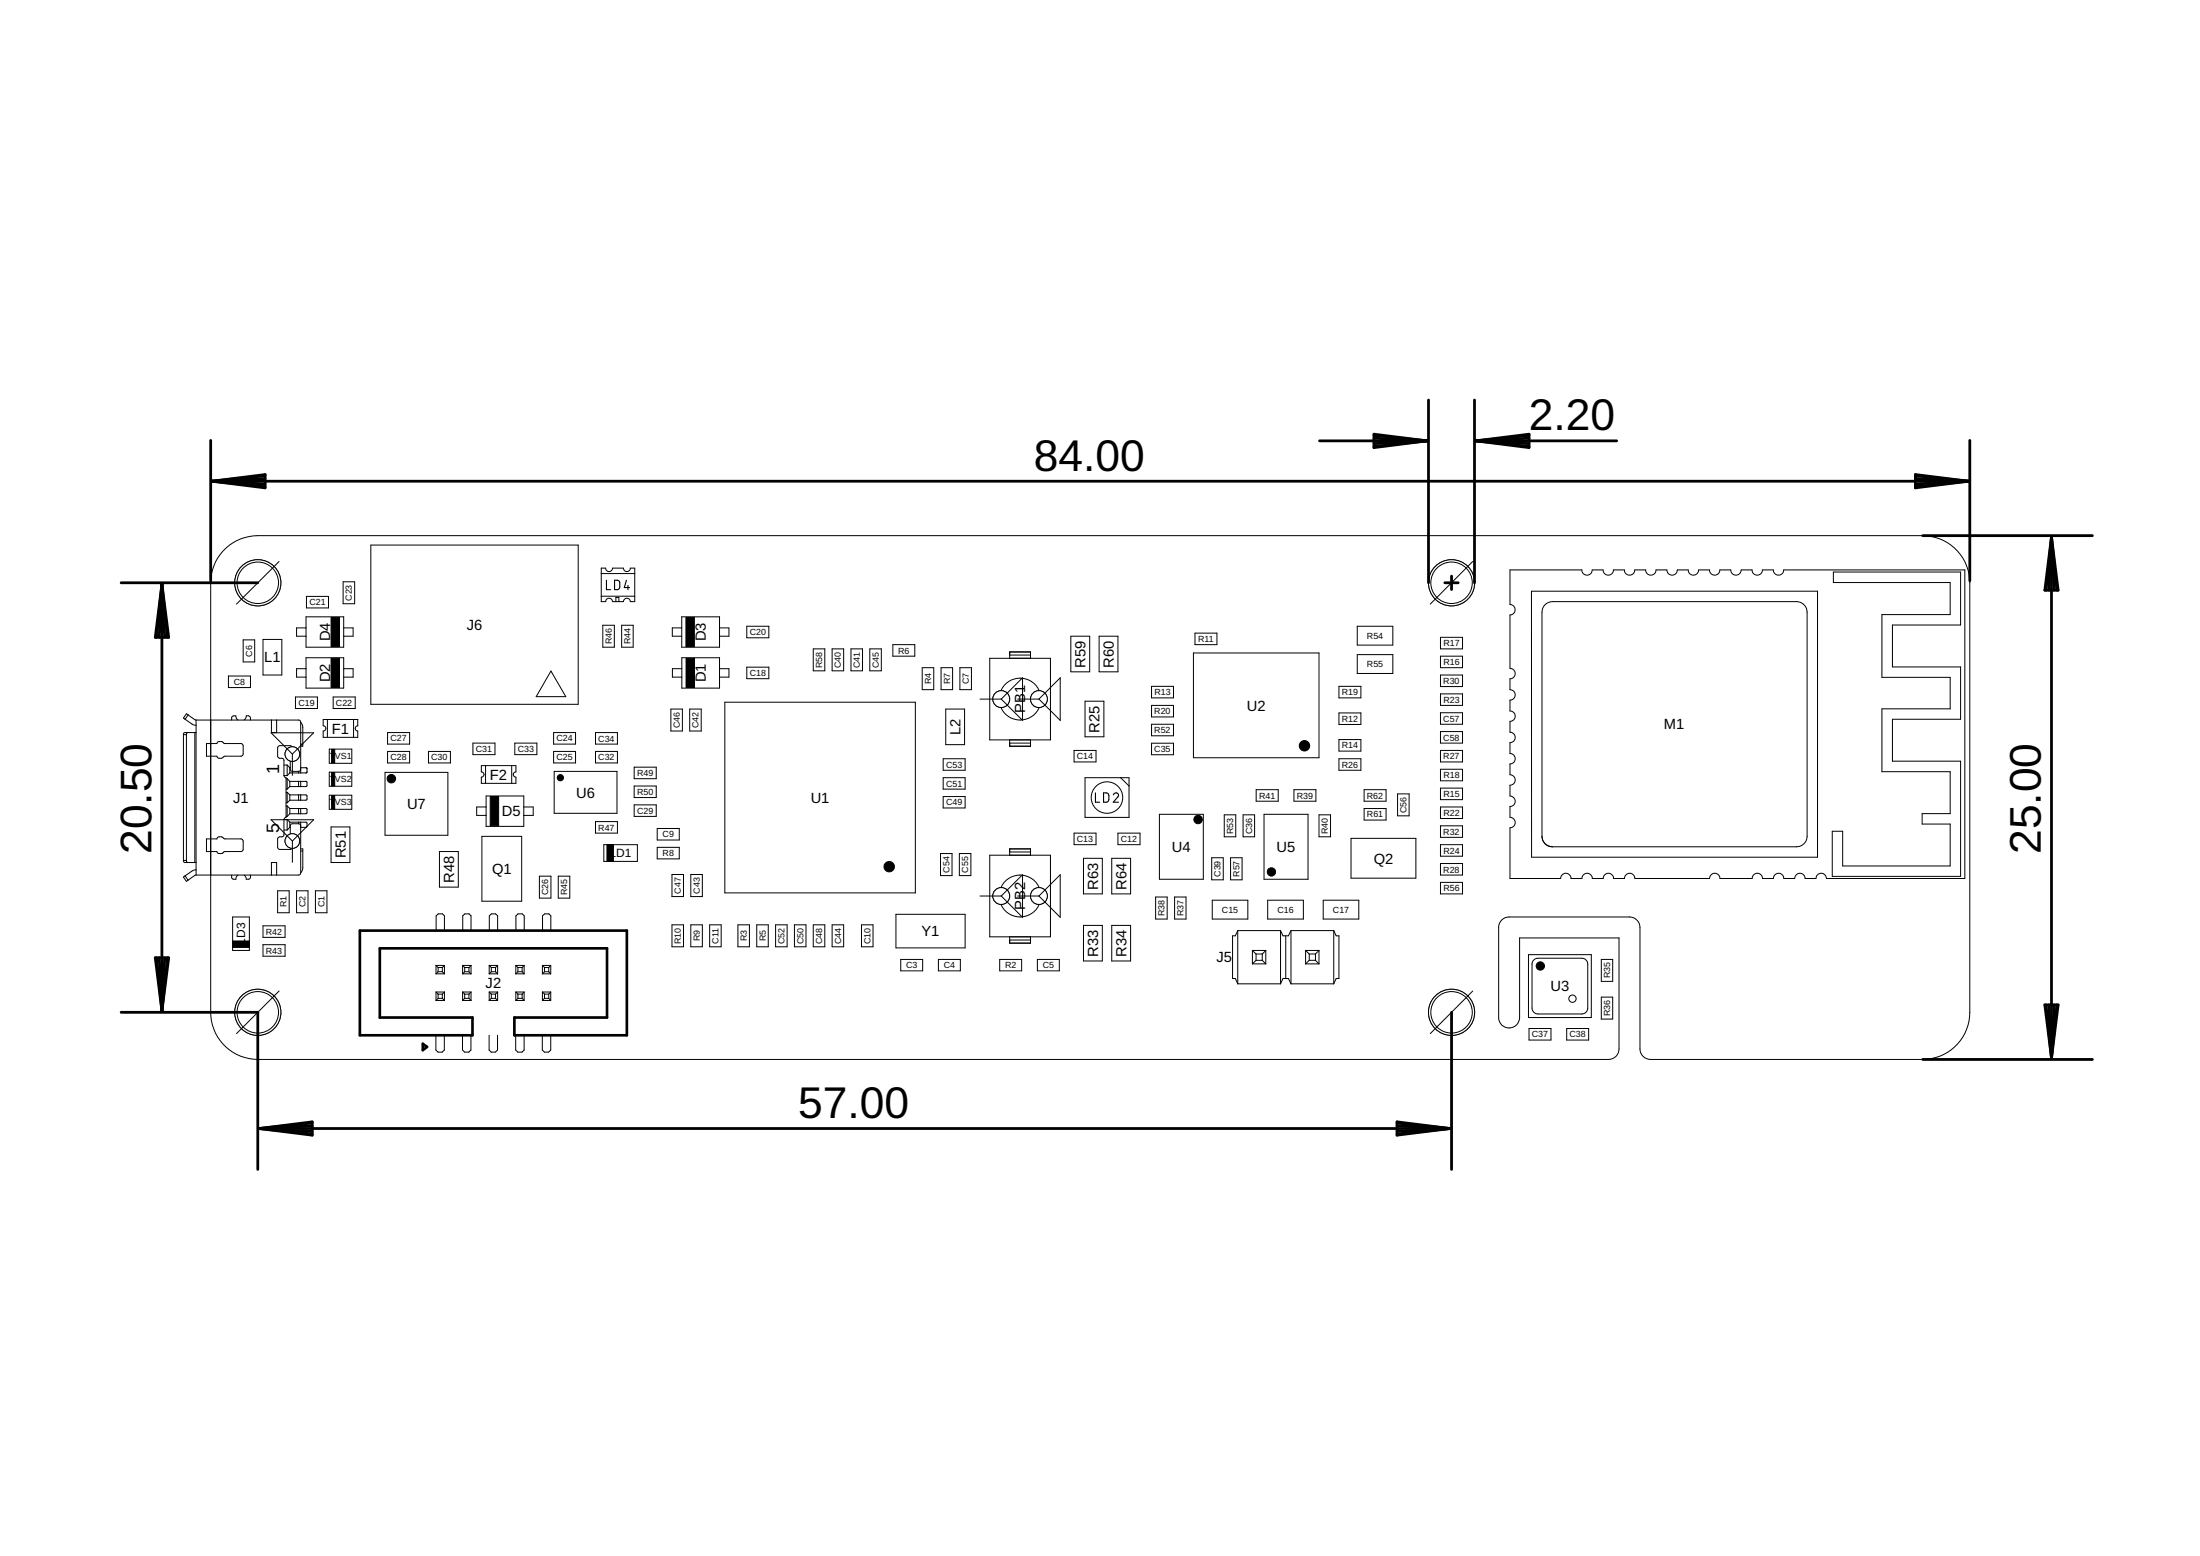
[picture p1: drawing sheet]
<svg xmlns="http://www.w3.org/2000/svg" width="420mm" height="297mm" viewBox="0 0 420 297" stroke-linecap="round" stroke-linejoin="round" font-family="sans-serif">
<g fill="none" stroke="#000" stroke-width=".19">
<path d="M58.4 119.9h-1.8v1.6h1.8M58.4 117.8h7.2v5.7h-7.2zM58.5 113.9h4.2v2.2h-4.2zM65.5 111.1h2.2v4.2h-2.2zM65.6 119.9h1.8v1.6h-1.8M70.8 104.1h39.6v30.4h-39.6zM114.8 108.5h.9a.66 .66 0 0 0 .6 .6 .66 .66 0 0 0 .7-.6h2.1a.66 .66 0 0 0 .6 .6 .66 .66 0 0 0 .7-.6h.8v6.4h-.8a.66 .66 0 0 0-.7-.7 .66 .66 0 0 0-.6 .7h-2.1a.66 .66 0 0 0-.7-.7 .66 .66 0 0 0-.6 .7h-.9zM114.8 109.5h6.4M114.8 113.8h6.4M115.1 119.4h2.2v4.1h-2.2zM117.6 114.9v-.8h.6v.8M118.7 119.4h2.2v4.1h-2.2z"/>
<path d="M130.2 117.8h7.2v5.7h-7.2zM130.2 119.9h-1.8v1.6h1.8M137.4 119.9h1.8v1.6h-1.8M142.6 119.5h4.2v2.3h-4.2zM259.2 119.5h6.8v3.6h-6.8zM288.4 108.8h13.7a.99 .99 0 0 0 1 1 .99 .99 0 0 0 1-1h2.1a.99 .99 0 0 0 .9 1 .99 .99 0 0 0 1-1h2.1a.99 .99 0 0 0 1 1 .99 .99 0 0 0 1-1h2.1a.99 .99 0 0 0 1 1 .99 .99 0 0 0 1-1h2a.99 .99 0 0 0 1 1 .99 .99 0 0 0 1-1h2.1a.99 .99 0 0 0 1 1 .99 .99 0 0 0 1-1h2.1a.99 .99 0 0 0 1 1 .99 .99 0 0 0 1-1h2a.99 .99 0 0 0 1 1 .99 .99 0 0 0 1-1h2.1a.99 .99 0 0 0 1 1 .99 .99 0 0 0 1-1h2.1a.99 .99 0 0 0 1 1 .99 .99 0 0 0 1-1h34.5v58.9h-26.4a.99 .99 0 0 0-1-1 .99 .99 0 0 0-1 1h-2.1a.99 .99 0 0 0-1-1 .99 .99 0 0 0-.9 1h-2.1a.99 .99 0 0 0-1-1 .99 .99 0 0 0-1 1h-2.1a.99 .99 0 0 0-1-1 .99 .99 0 0 0-1 1h-6.1a.99 .99 0 0 0-1-1 .99 .99 0 0 0-1 1h-14.3a.99 .99 0 0 0-1-1 .99 .99 0 0 0-1 1h-2a.99 .99 0 0 0-1-1 .99 .99 0 0 0-1 1h-2.1a.99 .99 0 0 0-1-1 .99 .99 0 0 0-1 1h-2.1a.99 .99 0 0 0-1-1 .99 .99 0 0 0-1 1h-9.6v-9.7a1.01 1.01 0 0 0 1-1 1.01 1.01 0 0 0-1-1v-2a1.01 1.01 0 0 0 1-1 1.01 1.01 0 0 0-1-1v-2.1a1.01 1.01 0 0 0 1-1 1.01 1.01 0 0 0-1-1v-2.1a.99 .99 0 0 0 1-1 .99 .99 0 0 0-1-1v-2a.99 .99 0 0 0 1-1 .99 .99 0 0 0-1-1v-2.1a.99 .99 0 0 0 1-1 .99 .99 0 0 0-1-1v-2.1a.99 .99 0 0 0 1-.9 .99 .99 0 0 0-1-1v-2.1a.99 .99 0 0 0 1-1 .99 .99 0 0 0-1-1v-10.2a.99 .99 0 0 0 1-1 .99 .99 0 0 0-1-1zM292.5 112.9h54.6v50.7h-54.6zM295.1 115.4l.6-.4 .8-.1h46.6a2.02 2.02 0 0 1 2 2v42.8a2.02 2.02 0 0 1-2 1.9h-46.6a1.99 1.99 0 0 1-2-1.9v-42.8a2.06 2.06 0 0 1 .6-1.5zM350.1 109.2h24.3v10.1h-13v8h13v10h-13v8h13v22h-24.5v-8.6h2v6.6h20.5v-8h-5.3v-2h5.3v-8h-13v-12h13v-6h-13v-12h13v-6.1h-22.3zM35.3 137.3l1.6 1 .5 .2M35.9 139.8l-.3 .3v24.3l.3 .3M35.9 136.5l1.5 1"/>
<path d="M35.9 136.5l-.3-.3-.6 .9 .3 .2M35.9 136.5l-.6 .8M37.2 139.8v24.9M37.4 137.5h19.8l.2 .4v9.7M37.4 139.8h-2.1l-.3 .3v24.3l.3 .3h2.1M37.4 137.5v29.5M43.6 129.1h4.2v2.2h-4.2zM44.2 137.5l.1-.6 .3-.2h.4l.1 .4 .3 .4M46.4 122.2h2.2v4.2h-2.2zM46.6 137.5l.3-.4 .1-.4 .7 .1 .1 .7M50.2 122.1h3.6v6.8h-3.6zM51.8 137.5v2.3h1v-2.3"/>
<path d="M56.4 133.1h4.2v2.2h-4.2zM57.4 137.9l.3 .4 .1 .6v3.6h-.4M58.4 127.7h-1.8v1.6h1.8M58.4 125.6h7.2v5.8h-7.2zM61.7 137.4h6.6v1.2a.5 .5 0 0 0-.5 .5 .5 .5 0 0 0 .5 .5v1.2h-6.6v-1.2a.5 .5 0 0 0 .5-.5 .5 .5 0 0 0-.5-.5zM62.5 137.4v3.4M63.6 133.1h4.2v2.2h-4.2zM65.6 127.7h1.8v1.6h-1.8M67.5 137.4v3.4M74 139.8h4.2v2.2h-4.2zM105.2 128.1l2.9 4.9h-5.7zM105.7 139.8h4.2v2.2h-4.2z"/>
<path d="M113.7 139.8h4.2v2.2h-4.2zM128.1 135.4h2.2v4.2h-2.2zM130.2 125.6h7.2v5.8h-7.2zM130.2 127.7h-1.8v1.6h1.8M131.7 135.4h2.2v4.2h-2.2zM137.4 127.7h1.8v1.6h-1.8M138.4 134h36.4v36.5h-36.4zM142.6 127.4h4.2v2.2h-4.2zM155.3 123.9h2.2v4.2h-2.2zM158.9 123.9h2.2v4.2h-2.2zM162.5 123.9h2.2v4.2h-2.2zM166.1 123.9h2.2v4.2h-2.2z"/>
<path d="M170.5 123.1h4.2v2.2h-4.2zM176.1 127.5h2.2v4.2h-2.2zM179.7 127.5h2.2v4.2h-2.2zM180.6 135.4h3.6v6.8h-3.6zM183.3 127.5h2.2v4.2h-2.2zM189 125.7h11.6v15.5h-11.6zM192.8 125.7v-1.2h4v1.2M192.8 125.1h4M204.5 121.5h3.6v6.7h-3.6zM207.2 133.9h3.6v6.8h-3.6zM209.9 121.5h3.6v6.7h-3.6zM219.9 131h4.2v2.2h-4.2z"/>
<path d="M219.9 134.7h4.2v2.2h-4.2zM219.9 138.3h4.2v2.2h-4.2zM227.9 124.7h24v20h-24zM228.2 120.9h4.2v2.2h-4.2zM255.7 131h4.2v2.2h-4.2zM255.7 136.1h4.2v2.2h-4.2zM259.2 125h6.8v3.6h-6.8zM275.1 128.9h4.2v2.2h-4.2zM275.1 121.7h4.2v2.2h-4.2zM275.1 139.7h4.2v2.2h-4.2zM275.1 125.3h4.2v2.2h-4.2zM275.1 132.5h4.2v2.2h-4.2z"/>
<path d="M275.1 136.1h4.2v2.2h-4.2zM35 140.3h.6M39.4 141.9h2l.1-.1a.92 .92 0 0 1 1.3 .1h3.2l.3 .2 .1 .2v1.7l-.2 .3-3.4 .1a.83 .83 0 0 1-1.4 0h-2zM54.2 156.4v3.1l-.2 .2-.7 .1-.3 .3v1.7l.3 .3 2.1 .1 .3-.2 .1-.2v-1.7l-.1-.2-.3-.2 .1-2.2 .3-.3h1.2M54.2 148.1l.2 .2 .2 .2v7.5l-.2 .2-.2 .2M54.2 146h.6M54.2 148.1h.6M54.2 156.4h.6M54.2 158.5h.6M54.6 148.7h.2M54.6 150.6h.2M54.6 151.3h.2"/>
<path d="M54.6 153.2h.2M54.6 153.9h.2M54.6 155.9h.2M54.8 146v2.1M54.8 148.7v1.9M54.8 151.3v1.9M54.8 153.9v2M54.8 156.4v2.1M54.8 156.4l.6 .6M54.8 153.9l.6 .4M54.8 151.3l.6 .4M54.8 148.7l.6 .5"/>
<path d="M54.8 146l.6 .6M55.4 157h3l.2 .1-.1 .8h-1.1M55.4 154.3h3l.2 .3v.7h-.2h-3M55.4 151.7h3l.2 .3v.7l-.2 .1h-3M55.4 149.2h3l.2 .2v.7l-.2 .1h-3M55.4 157.9h.1M55.4 157.9l-.6 .6M55.4 146.6v1M55.4 149.2v1M55.4 151.7v1.1M55.4 154.3v1M55.4 157v.9"/>
<path d="M55.4 155.3l-.6 .6M55.4 152.8l-.6 .4M55.4 150.2l-.6 .4M55.4 147.6l-.6 .5M55.4 146.6h.1M57 157.2l.3 .2 .1 .2M57 147.3h-1.2l-.3-.3-.1-2.2 .3-.2 .1-.2v-1.7l-.1-.2-.3-.2-2.1 .1-.3 .3v1.7l.3 .3 .7 .1 .2 .2v3.1M57 147.3v.3M57 149.2v1M57 151.7v1.1M57 154.3v1M57 157v.2"/>
<path d="M57.4 146.9l-.1 .2-.3 .2M57.4 146.6h1.1l.1 .8-.2 .2h-3M57.4 149.2v1M57.4 151.7v1.1M57.4 154.3v1M57.4 157v9.6M57.4 142h.4M62.9 143h4.3v2.7h-4.3zM62.9 147.4h4.3v2.7h-4.3zM62.9 151.8h4.3v2.7h-4.3zM63.2 157.9h3.6v6.8h-3.6zM73.5 147.4h12v12h-12z"/>
<path d="M74 143.4h4.2v2.2h-4.2zM81.8 143.4h4.2v2.2h-4.2zM90.3 141.9h4.2v2.2h-4.2zM91.9 146.2h6.6v1.2a.5 .5 0 0 0-.5 .5 .5 .5 0 0 0 .5 .5v1.1h-6.6v-1.1a.5 .5 0 0 0 .5-.5 .5 .5 0 0 0-.5-.5zM92 159.7h7.6v12.3h-7.6zM92.7 146.2v3.3M92.8 152h7.2v5.8h-7.2zM92.8 154.1h-1.8v1.6h1.8M97.7 146.2v3.3M98.3 141.9h4.2v2.2h-4.2zM100 154.1h1.8v1.6h-1.8M105.7 143.4h4.2v2.2h-4.2z"/>
<path d="M105.8 147.3h12v8h-12zM113.7 156.8h4.2v2.2h-4.2zM113.7 143.4h4.2v2.2h-4.2zM121.1 146.5h4.2v2.2h-4.2zM121.1 153.6h4.2v2.3h-4.2zM121.1 150.1h4.2v2.2h-4.2zM125.5 158.2h4.2v2.2h-4.2zM180.1 144.8h4.2v2.2h-4.2zM180.1 148.5h4.2v2.1h-4.2zM180.1 152.1h4.2v2.1h-4.2zM192.8 141.2v1.3h4v-1.3M192.8 141.9h4"/>
<path d="M205.1 159h4.2v2.2h-4.2zM205.1 143.3h4.2v2.2h-4.2zM207.2 148.5h8.4v7.5h-8.4zM213.5 159h4.2v2.2h-4.2zM214 148.5l1.6 1.6M219.9 141.9h4.2v2.2h-4.2zM221.4 155.4h8.4v12.5h-8.4zM233.8 155.6h2.2v4.1h-2.2zM237.4 155.6h2.2v4.1h-2.2zM239.9 150.7h4.2v2.3h-4.2zM241.4 155.4h8.4v12.5h-8.4zM247.1 150.7h4.2v2.3h-4.2z"/>
<path d="M251.9 155.6h2.2v4.1h-2.2zM255.7 144.8h4.2v2.2h-4.2zM255.7 141.2h4.2v2.2h-4.2zM260.5 154.3h4.2v2.2h-4.2zM260.5 150.7h4.2v2.3h-4.2zM266.9 151.6h2.2v4.1h-2.2zM275.1 143.3h4.2v2.2h-4.2zM275.1 154.1h4.2v2.2h-4.2zM275.1 146.9h4.2v2.2h-4.2zM275.1 150.5h4.2v2.2h-4.2zM275.1 157.6h4.2v2.3h-4.2zM35 164.3h.6"/>
<path d="M35.3 167.2l-.3 .2 .6 .9 .3-.3M35.3 167.2l.6 .8M37.4 167l-1.5 1M37.4 166.1l-.5 .1-1.6 1M39.4 160.1h2l.1-.1a.89 .89 0 0 1 1.3 .1h3.2l.3 .2 .1 .2v1.7l-.2 .3-3.4 .1a.85 .85 0 0 1-1.4 0h-2zM44.2 167v.5M44.4 175h3.2v6.4h-3.2zM44.4 179.7h3.2M44.5 179.7h3.1v1.1h-3.1zM44.6 179.8h2.9v.9h-2.9zM45.4 167l-.3 .4-.1 .5-.6-.1-.2-.4M46.6 167l.3 .4 .1 .5 .7-.2 .1-.7"/>
<path d="M50.2 176.7h4.2v2.2h-4.2zM51.8 167v-2.3h1v2.3M53 170.1h2.2v4.1h-2.2zM56.6 170.1h2.2v4.1h-2.2zM57.4 166.6l-.1 .3-.3 .1h-19.6M57.4 162.1h.4v3.8l-.4 .7M57.4 162.5h.4M60.2 170.1h2.2v4.1h-2.2zM83.3 177.7v-2.9l.4-.3h.8l.4 .3v2.9M83.9 162.6h3.6v6.8h-3.6zM88.4 177.7v-2.9l.4-.3h.8l.4 .3v2.9M93.5 177.7v-2.9l.4-.3h.8l.3 .3v2.9"/>
<path d="M98.5 177.7v-2.9l.4-.3h.8l.4 .3v2.9M103 167.3h2.2v4.1h-2.2zM103.6 177.7v-2.9l.4-.3h.8l.4 .3v2.9M106.6 167.3h2.2v4.1h-2.2zM115.3 161.2h6.4v3.2h-6.4zM116 164.4v-3.1h1.1v3.1M116.1 164.3v-2.9h.9v2.9M117.1 161.3h-1.1v3.1h1.1M117.1 161.3v3.1h-1.1M125.5 161.8h4.2v2.2h-4.2zM128.3 176.6h2.2v4.1h-2.2zM128.3 166.9h2.2v4.3h-2.2z"/>
<path d="M131.9 176.6h2.2v4.1h-2.2zM131.9 166.9h2.2v4.3h-2.2zM135.5 176.6h2.2v4.1h-2.2zM140.9 176.6h2.2v4.1h-2.2zM144.5 176.6h2.2v4.1h-2.2zM148.1 176.6h2.2v4.1h-2.2zM151.7 176.6h2.2v4.1h-2.2zM155.3 176.6h2.2v4.1h-2.2zM158.9 176.6h2.2v4.1h-2.2zM164.5 176.6h2.2v4.1h-2.2zM171.1 174.5h13.2v6.5h-13.2zM179.6 162.9h2.2v4.3h-2.2z"/>
<path d="M183.2 162.9h2.2v4.3h-2.2zM189 163.3h11.6v15.5h-11.6zM192.8 163.3v-1.2h4v1.2M192.8 178.8v1.2h4v-1.2M192.8 162.6h4M192.8 179.5h4M206.9 163.9h3.6v6.7h-3.6zM206.9 176.7h3.6v6.8h-3.6zM212.3 176.7h3.6v6.8h-3.6zM212.3 163.9h3.6v6.7h-3.6zM220.7 171.2h2.2v4.3h-2.2zM224.3 171.2h2.2v4.3h-2.2z"/>
<path d="M231.4 163.7h2.2v4.3h-2.2zM231.5 171.9h6.8v3.6h-6.8zM235 163.7h2.2v4.3h-2.2zM236.4 177.7l-.5 .9h-.5v8.2h.5l.5 1M236.4 177.7h8.2M236.4 177.7v10.1M242.1 171.9h6.8v3.6h-6.8zM244.6 177.7l.4 .9h1.1l.4-.9M244.6 177.7v10.1M245.6 178.6v8.2M246.5 177.7h8.2M246.5 177.7v10.1"/>
<path d="M252.7 171.9h6.8v3.6h-6.8zM254.7 177.7l.5 .9h.5v8.2h-.5l-.5 1M254.7 177.7v10.1M258 160h12.4v7.6h-12.4zM275.1 164.8h4.2v2.2h-4.2zM275.1 161.2h4.2v2.2h-4.2zM275.1 168.4h4.2v2.2h-4.2zM44.4 180.8h3.2M50.2 180.3h4.2v2.2h-4.2zM83.2 197.6v2.8l.5 .5h.8l.4-.5v-2.8M83.3 184.3v1.6M83.3 189.4v1.6"/>
<path d="M83.3 184.3h1.6M83.3 184.3l.4 .4M83.3 185.9h1.6M83.3 189.4h1.6M83.3 189.4l.4 .4M83.3 191h1.6M83.7 185.5l-.4 .4M83.7 190.6l-.4 .4M83.7 184.7v.8M83.7 189.8v.8M83.7 185.5h.8M83.7 184.7h.8"/>
<path d="M83.7 190.6h.8M83.7 189.8h.8M84.5 185.5l.4 .4M84.5 184.7v.8M84.5 189.8v.8M84.5 190.6l.4 .4M84.9 184.3v1.6M84.9 189.4v1.6M84.9 184.3l-.4 .4M84.9 189.4l-.4 .4M88.3 197.6v2.8l.4 .5h.8l.4-.5v-2.8M88.3 184.3h1.7"/>
<path d="M88.3 189.4l.5 .4M88.3 185.9h1.7M88.3 184.3v1.6M88.3 189.4v1.6M88.3 184.3l.5 .4M88.3 189.4h1.7M88.3 191h1.7M88.8 185.5l-.5 .4M88.8 190.6l-.5 .4M88.8 185.5h.8M88.8 184.7h.8M88.8 184.7v.8"/>
<path d="M88.8 189.8v.8M88.8 190.6h.8M88.8 189.8h.8M89.6 190.6l.4 .4M89.6 185.5l.4 .4M89.6 184.7v.8M89.6 189.8v.8M90 184.3v1.6M90 189.4v1.6M90 184.3l-.4 .4M90 189.4l-.4 .4M93.4 197.6v2.8l.4 .5h.8l.4-.5v-2.8"/>
<path d="M93.4 184.3h1.6M93.4 185.9h1.6M93.4 189.4l.4 .4M93.4 184.3v1.6M93.4 189.4v1.6M93.4 184.3l.4 .4M93.4 189.4h1.6M93.4 191h1.6M93.8 185.5l-.4 .4M93.8 190.6l-.4 .4M93.8 185.5h.8M93.8 184.7h.8"/>
<path d="M93.8 184.7v.8M93.8 189.8v.8M93.8 190.6h.8M93.8 189.8h.8M94.6 190.6l.4 .4M94.6 185.5l.4 .4M94.6 184.7v.8M94.6 189.8v.8M95 184.3v1.6M95 189.4v1.6M95 184.3l-.4 .4M95 189.4l-.4 .4"/>
<path d="M98.5 197.6v2.8l.4 .5h.8l.4-.5v-2.8M98.5 184.3h1.6M98.5 185.9h1.6M98.5 189.4l.4 .4M98.5 184.3v1.6M98.5 189.4v1.6M98.5 184.3l.4 .4M98.5 189.4h1.6M98.5 191h1.6M98.9 185.5l-.4 .4M98.9 190.6l-.4 .4M98.9 185.5h.8"/>
<path d="M98.9 184.7h.8M98.9 184.7v.8M98.9 189.8v.8M98.9 190.6h.8M98.9 189.8h.8M99.7 185.5l.4 .4M99.7 184.7v.8M99.7 189.8v.8M99.7 190.6l.4 .4M100.1 184.3v1.6M100.1 189.4v1.6M100.1 184.3l-.4 .4"/>
<path d="M100.1 189.4l-.4 .4M103.6 197.6v2.8l.4 .5h.8l.4-.5v-2.8M103.6 184.3h1.6M103.6 185.9h1.6M103.6 184.3l.4 .4M103.6 184.3v1.6M103.6 189.4v1.6M103.6 189.4h1.6M103.6 191h1.6M103.6 189.4l.4 .4M104 185.5l-.4 .4M104 185.5h.8"/>
<path d="M104 184.7h.8M104 184.7v.8M104 189.8v.8M104 190.6l-.4 .4M104 190.6h.8M104 189.8h.8M104.8 185.5l.4 .4M104.8 184.7v.8M104.8 189.8v.8M104.8 190.6l.4 .4M105.2 184.3l-.4 .4M105.2 184.3v1.6"/>
<path d="M105.2 189.4v1.6M105.2 189.4l-.4 .4M172 183.2h4.2v2.1h-4.2zM179.2 183.2h4.2v2.1h-4.2zM190.9 183.2h4.2v2.1h-4.2zM198.1 183.2h4.2v2.1h-4.2zM236.4 187.8h8.2M239.2 181.4h2.5M239.2 184h2.5M239.2 181.4l.7 .7M239.2 181.4v2.6M239.9 182.1h1.2"/>
<path d="M239.9 183.3h1.2M239.9 183.3l-.7 .7M239.9 182.1v1.2M241.1 183.3l.6 .7M241.1 182.1v1.2M241.7 181.4l-.6 .7M241.7 181.4v2.6M244.6 187.8l.4-1h1.1l.4 1M246.5 187.8h8.2M249.3 181.4l.7 .7M249.3 181.4h2.6M249.3 184h2.6"/>
<path d="M249.3 181.4v2.6M250 183.3l-.7 .7M250 182.1h1.2M250 183.3h1.2M250 182.1v1.2M251.2 183.3l.7 .7M251.2 182.1v1.2M251.9 181.4l-.7 .7M251.9 181.4v2.6M291.9 182.2h12v12h-12zM292 196.3h4.2v2.2h-4.2zM292.9 183.3l.8-.4h8.4a1.16 1.16 0 0 1 1.1 1.1v8.4a1.16 1.16 0 0 1-1.1 1.2h-8.4a1.16 1.16 0 0 1-1.1-1.2v-8.4z"/>
<path d="M299.2 196.3h4.2v2.2h-4.2zM305.8 183.2h2.2v4.1h-2.2zM305.8 190.4h2.2v4.1h-2.2z"/>
<circle cx="49.2" cy="111.3" r="4.4"/>
<circle cx="194.8" cy="133.5" r="4"/>
<circle cx="211.4" cy="152.3" r="3"/>
<circle cx="194.8" cy="171" r="4"/>
<circle cx="300.3" cy="190.6" r=".7"/>
</g>
<path d="M68.7 177.7h51v19.9h-21.5v-3.4h17.7v-13.2h-43.4v13.2h17.7v3.4h-21.5zM80.8 199.3l.8 .6-.8 .6z" fill="none" stroke="#000" stroke-width=".51"/>
<g fill="#000" stroke="#000" stroke-width=".19">
<circle cx="74.7" cy="148.7" r=".8"/>
<circle cx="107" cy="148.5" r=".59"/>
<circle cx="228.8" cy="156.4" r=".8"/>
<circle cx="249.1" cy="142.4" r=".99"/>
<circle cx="169.8" cy="165.4" r="1"/>
<circle cx="242.8" cy="166.4" r=".8"/>
<circle cx="294.2" cy="184.4" r=".8"/>
</g>
<path d="M63.2 117.9h1.6v5.5h-1.6zM131 117.9h1.6v5.5h-1.6zM63.2 125.7h1.6v5.6h-1.6zM131 125.7h1.6v5.6h-1.6zM63.3 143.1h.6v2.5h-.6zM63.3 147.5h.6v2.6h-.6zM63.3 151.9h.6v2.6h-.6zM93.6 152.1h1.6v5.5h-1.6z" fill="#000" stroke="#000" stroke-width=".19"/>
<path d="M116.4 161.7h.2v2.3h-.2zM44.9 180.1h2.3v.3h-2.3z" fill="none" stroke="#000" stroke-width=".8"/>
<path d="M44.7 179.9h2.6v.7h-2.6zM116.2 161.5h.6v2.7h-.6z" fill="none" stroke="#000" stroke-width=".4"/>
<path d="M115.8 110.8v1.8h.8M117.4 110.8h.5a.47 .47 0 0 1 .5 .5l-.1 1.1-.3 .1-.6 .1zM119.6 110.8l-.4 1.4h1M119.9 111.8v.8M209.2 151.4v1.7h.8M210.8 151.4h.6l.3 .3 .1 1-.1 .3-.3 .1h-.6zM212.6 151.7a.49 .49 0 0 1 .7-.3 .49 .49 0 0 1 .2 .7l-.9 1h1M44.6 179.8h2.9v.9h-2.9zM116.1 161.4h.8v2.9h-.8z" fill="none" stroke="#000" stroke-width=".21"/>
<circle cx="49.2" cy="111.3" r="4.4" fill="#fff" stroke="#000" stroke-width=".19"/>
<circle cx="49.2" cy="193.3" r="4.4" fill="none" stroke="#000" stroke-width=".19"/>
<circle cx="49.2" cy="193.3" r="4.4" fill="#fff" stroke="#000" stroke-width=".19"/>
<circle cx="277.2" cy="111.3" r="4.4" fill="none" stroke="#000" stroke-width=".19"/>
<circle cx="277.2" cy="111.3" r="4.4" fill="#fff" stroke="#000" stroke-width=".19"/>
<circle cx="277.2" cy="193.3" r="4.4" fill="none" stroke="#000" stroke-width=".19"/>
<circle cx="277.2" cy="193.3" r="4.4" fill="#fff" stroke="#000" stroke-width=".19"/>
<g fill="none" stroke="#000" stroke-width=".19">
<path d="M42.6 105.2a9 9 0 0 1 6.6-2.9h318a9 9 0 0 1 9 9v82a9 9 0 0 1-9 8.9h-52a2.02 2.02 0 0 1-2-2v-23.2a2.02 2.02 0 0 0-2-2h-23a1.99 1.99 0 0 0-2 2v17.2a2 2 0 0 0 2 2 2 2 0 0 0 2-2v-15.2h19v21.2a1.99 1.99 0 0 1-2 2h-258a9 9 0 0 1-9-8.9v-82a9.1 9.1 0 0 1 2.4-6.1z"/>
<circle cx="55.8" cy="144" r="1.4"/>
</g>
<circle cx="55.8" cy="144" r="1.4" fill="#fff" stroke="#000" stroke-width=".19"/>
<circle cx="55.8" cy="160.5" r="1.4" fill="none" stroke="#000" stroke-width=".19"/>
<circle cx="55.8" cy="160.5" r="1.4" fill="#fff" stroke="#000" stroke-width=".19"/>
<circle cx="191.2" cy="171" r="1.61" fill="none" stroke="#000" stroke-width=".19"/>
<circle cx="191.2" cy="171" r="1.61" fill="#fff" stroke="#000" stroke-width=".19"/>
<circle cx="198.4" cy="171" r="1.61" fill="none" stroke="#000" stroke-width=".19"/>
<circle cx="198.4" cy="171" r="1.61" fill="#fff" stroke="#000" stroke-width=".19"/>
<circle cx="198.4" cy="133.5" r="1.61" fill="none" stroke="#000" stroke-width=".19"/>
<circle cx="198.4" cy="133.5" r="1.61" fill="#fff" stroke="#000" stroke-width=".19"/>
<circle cx="191.2" cy="133.5" r="1.61" fill="none" stroke="#000" stroke-width=".19"/>
<circle cx="191.2" cy="133.5" r="1.61" fill="#fff" stroke="#000" stroke-width=".19"/>
<g fill="none" stroke="#000" stroke-width=".19">
<path d="M53.3 107.2l-8.1 8.1M281.3 107.2l-8.1 8.1M51.8 139.9h8.1l-4.1 4.1zM187.2 133.5h4M191.2 133.5l4.1-4.1v8.1zM194.4 133.5h4M198.4 133.5l4.1-4.1v8.1zM51.8 156.5h8.1l-4.1 4zM55.8 144v4M55.8 160.5v4.1M187.2 171h4M194.4 171h4"/>
<path d="M195.3 167v8.1l-4.1-4.1zM202.5 167v8.1l-4.1-4.1zM53.3 189.2l-8.1 8.1M281.3 189.2l-8.1 8.1"/>
<circle cx="49.2" cy="111.3" r="4"/>
<circle cx="277.2" cy="111.3" r="4"/>
<circle cx="49.2" cy="193.3" r="4"/>
<circle cx="277.2" cy="193.3" r="4"/>
</g>
<g fill="none" stroke="#000" stroke-width=".53">
<path d="M272.8 76.4v34.9M281.6 76.4v34.9M40.2 84.1v26.8M40.5 91.9h335.4M40.5 91.9l10.1-1.3v2.5zM40.5 91.9l10.1 .5M40.5 91.9l10.1 1M50.6 91.4l-10.1 .5M50.6 90.8l-10.1 1.1M252 84.2h20.5M262.4 82.9l10.1 1.3-10.1 1.2zM262.4 83.7l10.1 .5"/>
<path d="M262.4 83.1l10.1 1.1M272.5 84.2l-10.1 .5M272.5 84.2l-10.1 1M281.9 84.2h26.9M281.9 84.2l10.1-1.3v2.5zM281.9 84.2l10.1 .5M281.9 84.2l10.1 1M292 83.7l-10.1 .5M292 83.1l-10.1 1.1M365.8 90.6l10.1 1.3-10.1 1.2zM365.8 91.4l10.1 .5M365.8 90.8l10.1 1.1"/>
<path d="M375.9 91.9l-10.1 .5M375.9 91.9l-10.1 1M376.2 84.1v26.8M23.1 111.3h26.1M30.9 111.5v81.5M30.9 111.5l1.3 10.2h-2.5zM30.9 111.5l-.5 10.2M30.9 111.5l.6 10.2M30.9 111.5l-1 10.2M30.9 111.5l1.1 10.2M275.9 111.3h2.6M277.2 110v2.5"/>
<path d="M367.2 102.3h32.4M391.8 102.5v99.5M391.8 102.5l1.3 10.2h-2.6zM391.8 102.5l-.5 10.2M391.8 102.5l.5 10.2M391.8 102.5l-1 10.2M391.8 102.5l1 10.2M23.1 193.3h26.1v29.9M29.7 182.8h2.5l-1.3 10.2zM29.9 182.8l1 10.2M30.4 182.8l.5 10.2M31.5 182.8l-.6 10.2"/>
<path d="M32 182.8l-1.1 10.2M277.2 193.3v29.9M390.5 191.8h2.6l-1.3 10.2zM390.8 191.8l1 10.2M391.3 191.8l.5 10.2M392.3 191.8l-.5 10.2M392.8 191.8l-1 10.2M49.5 215.4h227.4M49.5 215.4l10.1-1.2v2.5zM49.5 215.4l10.1 .6M49.5 215.4l10.1 1.1M59.6 214.9l-10.1 .5"/>
<path d="M59.6 214.4l-10.1 1M266.8 214.2l10.1 1.2-10.1 1.3zM266.8 214.9l10.1 .5M266.8 214.4l10.1 1M276.9 215.4l-10.1 .6M276.9 215.4l-10.1 1.1M367.2 202.2h32.4"/>
</g>
<path d="M40.2 137.5v29.5" fill="none" stroke="#000" stroke-width=".21"/>
<g font-size="8.5">
<text x="292" y="82.1">2.20</text>
<text x="197.5" y="89.8">84.00</text>
<text x="28.9" y="163" transform="rotate(-90 28.9 163)">20.50</text>
<text x="389.8" y="163" transform="rotate(-90 389.8 163)">25.00</text>
<text x="152.5" y="213.4">57.00</text>
</g>
<g font-size="3.4">
<text x="53.3" y="147.7" transform="rotate(-90 53.3 147.7)">1</text>
<text x="53.3" y="159.1" transform="rotate(-90 53.3 159.1)">5</text>
</g>
<g font-size="2.8">
<text x="63" y="122.5" transform="rotate(-90 63 122.5)">D4</text>
<text x="89.1" y="120.3">J6</text>
<text x="134.8" y="122.5" transform="rotate(-90 134.8 122.5)">D3</text>
<text x="50.5" y="126.5">L1</text>
<text x="63" y="130.3" transform="rotate(-90 63 130.3)">D2</text>
<text x="134.8" y="130.3" transform="rotate(-90 134.8 130.3)">D1</text>
<text x="207.3" y="127.4" transform="rotate(-90 207.3 127.4)">R59</text>
<text x="212.7" y="127.4" transform="rotate(-90 212.7 127.4)">R60</text>
<text x="195.8" y="136.1" transform="rotate(-90 195.8 136.1)">PB1</text>
<text x="238.1" y="135.7">U2</text>
<text x="63.4" y="140">F1</text>
<text x="183.4" y="140.3" transform="rotate(-90 183.4 140.3)">L2</text>
<text x="210" y="139.8" transform="rotate(-90 210 139.8)">R25</text>
<text x="317.8" y="139.2">M1</text>
<text x="93.6" y="148.8">F2</text>
<text x="44.6" y="153.2">J1</text>
<text x="77.7" y="154.4">U7</text>
<text x="95.8" y="155.8">D5</text>
<text x="110" y="152.2">U6</text>
<text x="154.8" y="153.2">U1</text>
<text x="66" y="163.8" transform="rotate(-90 66 163.8)">R51</text>
<text x="94" y="166.8">Q1</text>
<text x="223.8" y="162.6">U4</text>
<text x="243.8" y="162.6">U5</text>
<text x="262.3" y="164.8">Q2</text>
<text x="86.7" y="168.5" transform="rotate(-90 86.7 168.5)">R48</text>
<text x="195.8" y="173.7" transform="rotate(-90 195.8 173.7)">PB2</text>
<text x="209.7" y="169.8" transform="rotate(-90 209.7 169.8)">R63</text>
<text x="215.1" y="169.8" transform="rotate(-90 215.1 169.8)">R64</text>
<text x="176" y="178.7">Y1</text>
<text x="209.7" y="182.6" transform="rotate(-90 209.7 182.6)">R33</text>
<text x="215.1" y="182.6" transform="rotate(-90 215.1 182.6)">R34</text>
<text x="232.3" y="183.7">J5</text>
<text x="92.7" y="188.6">J2</text>
<text x="296.1" y="189.2">U3</text>
</g>
<g font-size="2.3">
<text x="116.4" y="163.7">L</text>
<text x="117.7" y="163.7">D1</text>
<text x="46.8" y="179.1" transform="rotate(-90 46.8 179.1)">D3</text>
<text x="46.8" y="180.3" transform="rotate(-90 46.8 180.3)">L</text>
</g>
<g font-size="1.7">
<text x="59.1" y="115.6">C21</text>
<text x="67.2" y="114.7" transform="rotate(-90 67.2 114.7)">C23</text>
<text x="48.1" y="125.3" transform="rotate(-90 48.1 125.3)">C6</text>
<text x="116.8" y="123" transform="rotate(-90 116.8 123)">R46</text>
<text x="120.4" y="123" transform="rotate(-90 120.4 123)">R44</text>
<text x="143.2" y="121.3">C20</text>
<text x="171.5" y="124.8">R6</text>
<text x="228.8" y="122.6">R11</text>
<text x="261.1" y="122">R54</text>
<text x="275.7" y="123.4">R17</text>
<text x="44.7" y="130.8">C8</text>
<text x="143.2" y="129">C18</text>
<text x="157" y="127.5" transform="rotate(-90 157 127.5)">R58</text>
<text x="160.6" y="127.5" transform="rotate(-90 160.6 127.5)">C40</text>
<text x="164.2" y="127.5" transform="rotate(-90 164.2 127.5)">C41</text>
<text x="167.8" y="127.5" transform="rotate(-90 167.8 127.5)">C45</text>
<text x="177.8" y="130.6" transform="rotate(-90 177.8 130.6)">R4</text>
<text x="181.4" y="130.6" transform="rotate(-90 181.4 130.6)">R7</text>
<text x="185" y="130.6" transform="rotate(-90 185 130.6)">C7</text>
<text x="261.1" y="127.4">R55</text>
<text x="275.6" y="130.6">R30</text>
<text x="275.7" y="127">R16</text>
<text x="57" y="134.7">C19</text>
<text x="64.2" y="134.8">C22</text>
<text x="220.4" y="136.4">R20</text>
<text x="220.5" y="132.7">R13</text>
<text x="256.2" y="137.8">R12</text>
<text x="256.3" y="132.7">R19</text>
<text x="275.6" y="137.8">C57</text>
<text x="275.7" y="134.1">R23</text>
<text x="74.6" y="141.5">C27</text>
<text x="90.9" y="143.5">C31</text>
<text x="98.9" y="143.5">C33</text>
<text x="106.3" y="141.5">C24</text>
<text x="114.3" y="141.6">C34</text>
<text x="129.8" y="139" transform="rotate(-90 129.8 139)">C46</text>
<text x="133.4" y="139" transform="rotate(-90 133.4 139)">C42</text>
<text x="220.4" y="143.6">C35</text>
<text x="220.4" y="140">R52</text>
<text x="256.2" y="142.9">R14</text>
<text x="275.6" y="141.4">C58</text>
<text x="62.9" y="144.9">T</text>
<text x="62.9" y="149.3">T</text>
<text x="63.9" y="144.9">VS1</text>
<text x="63.9" y="149.3">VS2</text>
<text x="74.6" y="145.1">C28</text>
<text x="82.4" y="145.2">C30</text>
<text x="106.3" y="145.1">C25</text>
<text x="114.3" y="145.2">C32</text>
<text x="121.7" y="148.2">R49</text>
<text x="180.7" y="146.5">C53</text>
<text x="205.7" y="145">C14</text>
<text x="256.3" y="146.5">R26</text>
<text x="275.6" y="145">R27</text>
<text x="275.7" y="148.5">R18</text>
<text x="62.9" y="153.7">T</text>
<text x="63.9" y="153.7">VS3</text>
<text x="121.7" y="151.8">R50</text>
<text x="121.7" y="155.3">C29</text>
<text x="180.7" y="150.1">C51</text>
<text x="180.7" y="153.7">C49</text>
<text x="240.5" y="152.4">R41</text>
<text x="247.6" y="152.5">R39</text>
<text x="261" y="152.5">R62</text>
<text x="268.6" y="155.2" transform="rotate(-90 268.6 155.2)">C56</text>
<text x="275.7" y="152.1">R15</text>
<text x="275.7" y="155.7">R22</text>
<text x="114.3" y="158.6">R47</text>
<text x="126.5" y="159.8">C9</text>
<text x="205.7" y="160.8">C13</text>
<text x="214.1" y="160.7">C12</text>
<text x="235.5" y="159.2" transform="rotate(-90 235.5 159.2)">R53</text>
<text x="239.1" y="159.2" transform="rotate(-90 239.1 159.2)">C36</text>
<text x="253.6" y="159.2" transform="rotate(-90 253.6 159.2)">R40</text>
<text x="261.1" y="156">R61</text>
<text x="275.6" y="159.4">R32</text>
<text x="126.5" y="163.4">R8</text>
<text x="181.3" y="166.6" transform="rotate(-90 181.3 166.6)">C54</text>
<text x="184.9" y="166.6" transform="rotate(-90 184.9 166.6)">C55</text>
<text x="233.1" y="167.4" transform="rotate(-90 233.1 167.4)">C39</text>
<text x="236.7" y="167.4" transform="rotate(-90 236.7 167.4)">R57</text>
<text x="275.6" y="166.6">R28</text>
<text x="275.7" y="162.9">R24</text>
<text x="54.7" y="173.2" transform="rotate(-90 54.7 173.2)">R1</text>
<text x="58.3" y="173.2" transform="rotate(-90 58.3 173.2)">C2</text>
<text x="61.9" y="173.2" transform="rotate(-90 61.9 173.2)">C1</text>
<text x="104.7" y="170.9" transform="rotate(-90 104.7 170.9)">C26</text>
<text x="108.3" y="170.9" transform="rotate(-90 108.3 170.9)">R45</text>
<text x="130" y="170.6" transform="rotate(-90 130 170.6)">C47</text>
<text x="133.6" y="170.6" transform="rotate(-90 133.6 170.6)">C43</text>
<text x="275.7" y="170.1">R56</text>
<text x="50.8" y="178.5">R42</text>
<text x="133.6" y="179.7" transform="rotate(-90 133.6 179.7)">R9</text>
<text x="142.6" y="179.7" transform="rotate(-90 142.6 179.7)">R3</text>
<text x="146.2" y="179.7" transform="rotate(-90 146.2 179.7)">R5</text>
<text x="222.4" y="174.9" transform="rotate(-90 222.4 174.9)">R38</text>
<text x="226" y="174.9" transform="rotate(-90 226 174.9)">R37</text>
<text x="233.4" y="174.2">C15</text>
<text x="244" y="174.2">C16</text>
<text x="254.6" y="174.2">C17</text>
<text x="50.8" y="182.1">R43</text>
<text x="130" y="180.2" transform="rotate(-90 130 180.2)">R10</text>
<text x="137.2" y="180.1" transform="rotate(-90 137.2 180.1)">C11</text>
<text x="149.8" y="180.2" transform="rotate(-90 149.8 180.2)">C52</text>
<text x="153.4" y="180.2" transform="rotate(-90 153.4 180.2)">C50</text>
<text x="157" y="180.2" transform="rotate(-90 157 180.2)">C48</text>
<text x="160.6" y="180.2" transform="rotate(-90 160.6 180.2)">C44</text>
<text x="166.2" y="180.2" transform="rotate(-90 166.2 180.2)">C10</text>
<text x="173" y="184.9">C3</text>
<text x="180.2" y="184.8">C4</text>
<text x="191.9" y="184.9">R2</text>
<text x="199.1" y="184.9">C5</text>
<text x="307.5" y="186.8" transform="rotate(-90 307.5 186.8)">R35</text>
<text x="307.5" y="194" transform="rotate(-90 307.5 194)">R36</text>
<text x="292.5" y="198.1">C37</text>
<text x="299.7" y="198.1">C38</text>
</g>
</svg>
